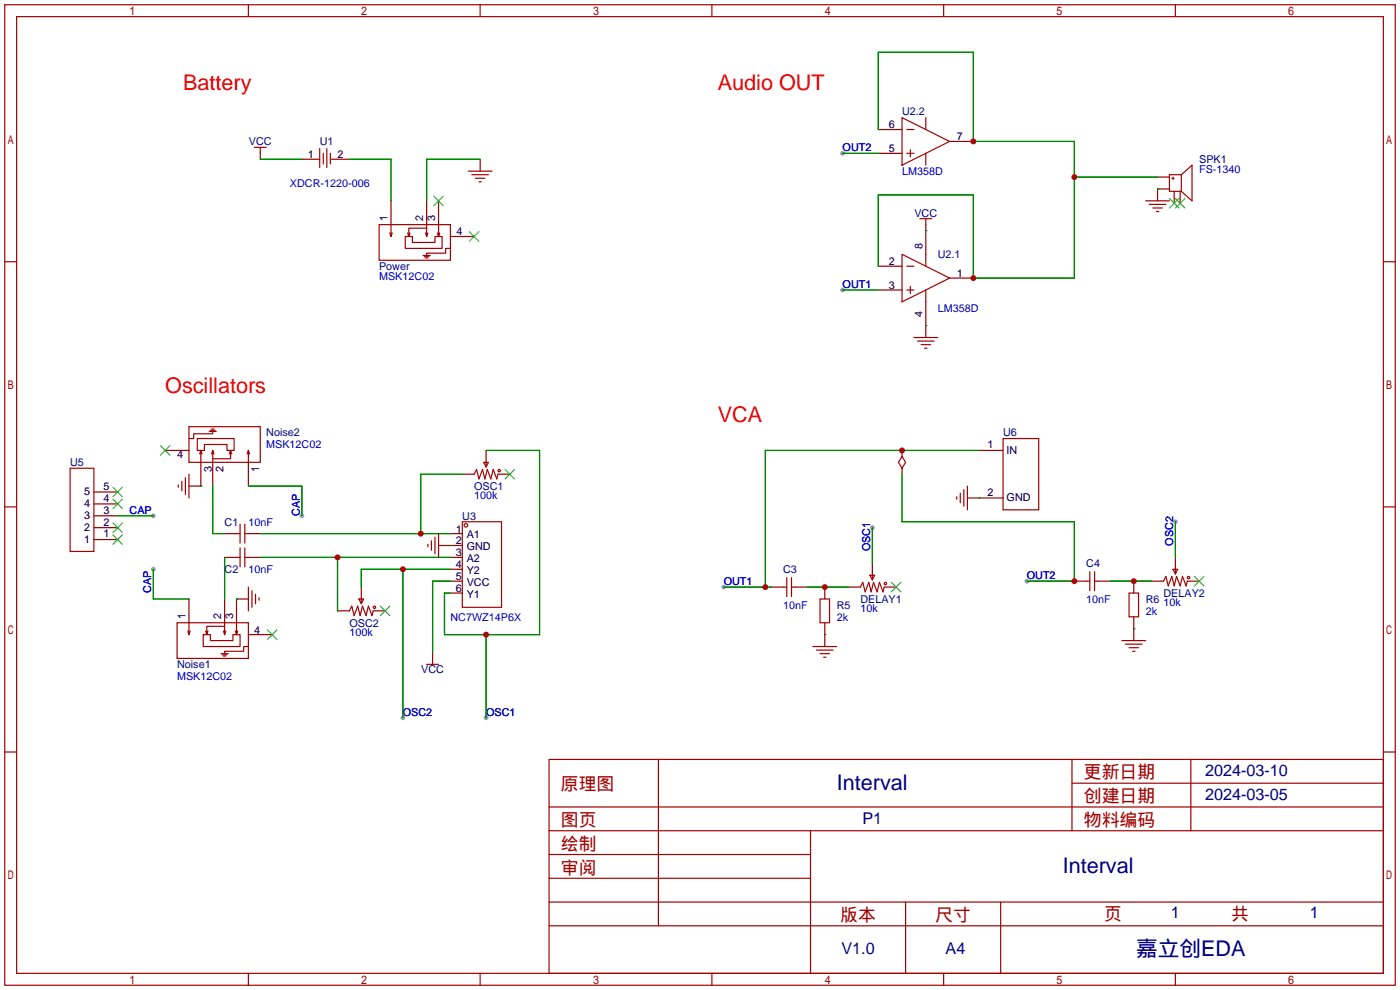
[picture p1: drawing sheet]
<svg xmlns="http://www.w3.org/2000/svg" width="299mm" height="212mm" viewBox="0 0 299 212" stroke-linecap="round" stroke-linejoin="round" font-family="sans-serif">
<g fill="#999">
<circle cx="86.1" cy="153.4" r=".51"/>
<circle cx="103.9" cy="153.4" r=".51"/>
<circle cx="64.5" cy="110.2" r=".51"/>
<circle cx="32.8" cy="121.7" r=".51"/>
<circle cx="186.4" cy="112.8" r=".51"/>
<circle cx="251.2" cy="111.5" r=".51"/>
<circle cx="180.1" cy="62" r=".51"/>
<circle cx="180.1" cy="32.8" r=".51"/>
<circle cx="219.5" cy="124.2" r=".51"/>
<circle cx="154.7" cy="125.5" r=".51"/>
<circle cx="32.8" cy="110.2" r=".51"/>
</g>
<g fill="none" stroke="#a10000" stroke-width=".25">
<path d="M1 1h297.2v209.6h-297.2zM3.6 3.6h292.1v204.4h-292.1zM53.1 1v2.6M102.6 1v2.6M152.1 1v2.6M201.7 1v2.6M251.2 1v2.6M54.4 31.5h2.5M55.6 31.5v1.3M68.3 31.8v4M69.1 32.8v2.3M69.8 31.8v4"/>
<path d="M70.6 32.8v2.3M100.1 36.6h5.1M100.8 37.3h3.6M101.6 38.1h2M102.4 38.9h.5M192.8 25.1l10.1 5.1-10.1 5.1zM193.8 32.8h1.5M193.8 27.7h1.5M194.6 32v1.5M197.9 25.1v2.6M197.9 32.8v2.5M250.4 38.1h.6"/>
<path d="M250.7 37.8v.6M252.5 37.3h-2.6v3.6h2.6M252.5 37.3l2.3-2v7.6l-2.3-2M252.5 37.3v3.6M1 55.9h2.6M81 48h15.3v7.6h-15.3zM83.3 49.8l.3 .7M83.6 48v2.5M83.8 49.8l-.2 .7M86.6 50.5h1.5v1.3h4.9v-1.3h1.5v2.6h-7.9zM87.1 49.8l.3 .7M90.4 54.6h1.5"/>
<path d="M90.7 54.9h1M90.9 55.1h.5M90.9 49.8l.3 .7M91.2 48.8h-3.8v1.7l.2-.7M91.2 48v2.5M91.4 49.8l-.2 .7M93.5 49.8l.2 .7M93.7 48v2.5l.3-.7M96.3 53.1h-1.1v1h-4v.5M192.8 54.4l10.1 5-10.1 5.1zM193.8 56.9h1.5M196.6 46.7h2.5"/>
<path d="M197.9 46.7v1.3M197.9 54.4v2.5M244.9 42.9h5M245.6 43.7h3.6M246.4 44.4h2M247.1 45.2h.5M295.7 55.9h2.5M193.8 62h1.5M194.6 61.2v1.5M195.3 72.1h5.1M196.1 72.9h3.5M196.8 73.7h2.1"/>
<path d="M197.6 74.4h.5M197.9 62v2.5M40.4 91.2h15.2v7.6h-15.2zM42.2 93.7h7.8v2.6h-1.5v-1.3h-4.8v1.3h-1.5zM42.7 97l.2-.7v2.5M42.9 96.3l.3 .7M44.7 92.2h1.5M45 91.9h1M45.2 91.7h.5M45.5 92.2v.5h-4.1v1h-1M45.5 96.3l.2 .7M45.5 96.3l-.3 .7"/>
<path d="M45.5 96.3v2.5M49 97l.3-.7v1.7h-3.8M49.3 96.3l.2 .7M53.1 96.3v2.5M53.1 96.3l-.3 .7M53.1 96.3l.2 .7M103.4 98.8h1l-.5 1zM103.9 98.8v1M192.8 97.5l.7 1.3-.7 1.3-.8-1.3zM214.4 93.7h7.6v15.3h-7.6zM1 108.3h2.6M15 100.1h5.1v17.8h-5.1z"/>
<path d="M38.1 103.6v.5M38.9 102.9v2M39.6 102.1v3.6M40.4 101.3v5.1M50.5 114h.8M50.5 119.1h.8M51.3 112v4.1M51.3 117.1v4.1M52.3 112v4.1M52.3 117.1v4.1M52.3 114h.8M52.3 119.1h.8"/>
<path d="M91.4 116.3v.5M92.2 115.6v2M93 114.8v3.6M93.7 114v5.1M98.8 111.5h8.4v18.3h-8.4zM101.3 101.3l.6-1 .5 2.1 .7-2.1 .5 2.1 .5-2.1 .8 2.1 .5-2.1 .8 2.1 .2-1.1M204.5 106.2v.5M205.2 105.4v2M206 104.6v3.6M206.8 103.9v5.1M295.7 108.3h2.5M37.8 133.1h15.3v7.6h-15.3z"/>
<path d="M40.1 134.9l.3 .7M40.4 133.1v2.5M40.6 134.9l-.2 .7M43.4 135.6h1.6v1.3h4.8v-1.3h1.5v2.6h-7.9zM43.9 134.9l.3 .7M47.2 139.7h1.6M47.5 140h1M47.8 134.9l.2 .7M48 133.9h-3.8v1.7l.2-.7M48 133.1v2.5M48.3 134.9l-.3 .7M50.3 134.9l.2 .7"/>
<path d="M50.5 133.1v2.5l.3-.7M53.1 138.2h-1v1h-4.1v.5M53.1 125.5v5.1M53.8 126.2v3.6M54.6 127v2M55.4 127.8v.5M74.7 130.6l.5-1.1 .5 2.1 .8-2.1 .5 2.1 .5-2.1 .7 2.1 .5-2.1 .8 2.1 .3-1M76.7 128h1l-.5 1zM77.2 128v1M167.4 125.5h.7M168.1 123.4v4.1M169.2 123.4v4.1"/>
<path d="M169.2 125.5h.7M173.7 138.2h5.1M174.5 138.9h3.6M175.3 128h2v5.1h-2zM175.3 139.7h2M183.9 125.5l.5-1 .5 2 .8-2 .5 2 .5-2 .8 2 .5-2 .7 2 .3-1M185.9 122.9h1l-.5 1.1zM186.4 122.9v1.1M232.2 124.2h.7M232.9 122.2v4M233.9 122.2v4M233.9 124.2h.8"/>
<path d="M239.8 136.9h5.1M240.5 137.7h3.6M241.3 126.7h2v5.1h-2zM241.3 138.4h2M242.1 139.2h.5M248.7 124.2l.5-1 .5 2 .7-2 .6 2 .5-2 .7 2 .5-2 .8 2 .2-1M250.7 121.7h1l-.5 1zM251.2 121.7v1M47.8 140.2h.5M91.2 142h2.5M92.5 140.7v1.3M176 140.5h.5"/>
<path d="M1 160.7h2.6M117.3 162.3h178.4v45.7h-178.4zM117.3 177.5h178.4M117.3 172.5h178.4M140.7 162.3v35.6M173.2 177.5v30.5M229.1 162.3v15.2M229.1 167.4h66.6M254.5 162.3v15.2M295.7 160.7h2.5M117.3 182.6h55.9M117.3 197.9h178.4"/>
<path d="M117.3 192.8h178.4M117.3 187.7h55.9M193.5 192.8v15.2M213.9 192.8v15.2M53.1 208v2.6M102.6 208v2.6M152.1 208v2.6M201.7 208v2.6M251.2 208v2.6"/>
<circle cx="99.6" cy="112.3" r=".38"/>
<circle cx="106.7" cy="100.6" r=".25"/>
<circle cx="80" cy="129.8" r=".25"/>
<circle cx="189.2" cy="124.7" r=".25"/>
<circle cx="254" cy="123.4" r=".25"/>
</g>
<g fill="none" stroke="#870000" stroke-width=".25">
<path d="M55.6 32.8v1.2M64.5 34h3.8M70.9 34h3.8M102.6 34v2.6M187.7 32.8h5.1M187.7 27.7h5.1M202.9 30.2h5.1M247.4 37.8h2.5M83.6 42.9v5.1M91.2 42.9v5.1M93.7 42.9v5.1M96.3 50.5h5"/>
<path d="M187.7 56.9h5.1M197.9 48v6.4M202.9 59.4h5.1M249.9 40.4h-2.5v2.5M251 40.9v2.5M252.2 40.9v2.5M187.7 62h5.1M197.9 64.5v7.6M35.3 96.3h5.1M42.9 98.8v5.1h-2.5M45.5 98.8v5.1M53.1 98.8v5.1"/>
<path d="M103.9 96.3v2.5M192.8 96.3v1.2M209.3 96.3h5.1M20.1 115.3h5M20.1 112.8h5M20.1 110.2h5M20.1 107.7h5M20.1 105.2h5M48 114h2.5M48 119.1h2.5M53.1 114h2.5M53.1 119.1h2.5"/>
<path d="M93.7 116.6h5.1M96.3 114h2.5M96.3 119.1h2.5M98.8 101.3h2.5M106.4 101.3h2.6M192.8 100.1v1.2M206.8 106.4h7.6M251.2 119.1v2.6M40.4 128v5.1M48 128v5.1M53.1 135.6h5.1M53.1 128h-2.6v5.1"/>
<path d="M72.1 130.6h2.6M77.2 125.5v2.5M79.8 130.6h2.5M92.5 139.4v1.3M96.3 121.7h2.5M96.3 124.2h2.5M96.3 126.7h2.5M164.8 125.5h2.6M169.9 125.5h2.6M176.3 125.5v2.5M176.3 133.1v5.1M181.4 125.5h2.5"/>
<path d="M186.4 120.4v2.5M189 125.5h2.5M229.6 124.2h2.6M234.7 124.2h2.5M242.3 124.2v2.5M242.3 131.8v5.1M246.1 124.2h2.6M253.7 124.2h2.6"/>
</g>
<g fill="none" stroke="#3c3" stroke-width=".25">
<path d="M92.7 41.9l2 2M94.7 41.9l-2 2M100.3 49.5l2.1 2.1M102.4 49.5l-2.1 2.1M249.9 42.4l2.1 2M251.2 42.4l2 2M252 42.4l-2.1 2M253.2 42.4l-2 2M34.3 95.2l2 2.1M36.3 95.2l-2 2.1M24.1 114.3l2.1 2M24.1 111.8l2.1 2"/>
<path d="M24.1 106.7l2.1 2M24.1 104.1l2.1 2.1M26.2 114.3l-2.1 2M26.2 111.8l-2.1 2M26.2 106.7l-2.1 2M26.2 104.1l-2.1 2.1M107.9 100.3l2.1 2.1M110 100.3l-2.1 2.1M57.1 134.6l2.1 2.1M59.2 134.6l-2.1 2.1M81.3 129.5l2 2.1M83.3 129.5l-2 2.1"/>
<path d="M190.5 124.5l2 2M192.5 124.5l-2 2M255.3 123.2l2 2M257.3 123.2l-2 2"/>
</g>
<g fill="none" stroke="#008700" stroke-width=".25">
<path d="M55.6 34h8.9M74.7 34h8.9v8.9M102.6 34h-11.4v8.9M180.1 32.8h7.6M187.7 27.7v-16.5h20.3v19h21.6v29.2h-21.6v-17.7h-20.3v15.2M229.6 37.8h17.8M197.9 49.3h.1M247.4 40.4h.1M180.1 62h7.6M197.9 69.6h.1M103.9 96.3h11.4v39.3h-20.3v-8.9h1.3M209.3 96.3h-45.7v29.2"/>
<path d="M25.1 110.2h7.7M42.9 103.9h.1M45.5 103.9v10.1h2.5M48 119.1v8.9M53.1 103.9h11.4v6.3M55.6 114h40.7M55.6 119.1h40.7M72.1 119.1v11.5M96.3 116.6h.1M98.8 101.3h-8.9v12.7M186.4 112.8v7.6M192.8 101.3v10.2h36.8v12.7h-10.1"/>
<path d="M209.3 106.4h.1M251.2 111.5v7.6M32.8 121.7v6.3h7.6M50.5 128h.1M86.1 121.7v31.7M96.3 124.2h-3.8v15.2M96.3 121.7h-19.1v3.8M103.9 135.6v17.8M154.7 125.5h10.1M172.5 125.5h8.9M176.3 135.6h.1M237.2 124.2h8.9"/>
<path d="M242.3 134.4h.1"/>
</g>
<g fill="#c00">
<circle cx="89.9" cy="114" r=".63"/>
<circle cx="72.1" cy="119.1" r=".63"/>
<circle cx="86.1" cy="121.7" r=".63"/>
<circle cx="103.9" cy="135.6" r=".63"/>
<circle cx="176.3" cy="125.5" r=".63"/>
<circle cx="242.3" cy="124.2" r=".63"/>
<circle cx="229.6" cy="37.8" r=".63"/>
<circle cx="208" cy="59.4" r=".63"/>
<circle cx="208" cy="30.2" r=".63"/>
<circle cx="229.6" cy="124.2" r=".63"/>
<circle cx="163.6" cy="125.5" r=".63"/>
<circle cx="192.8" cy="96.3" r=".63"/>
</g>
<g font-size="4.6" fill="#f00">
<text x="39.1" y="19.1">Battery</text>
<text x="153.4" y="19.1">Audio OUT</text>
<text x="35.3" y="83.9">Oscillators</text>
<text x="153.4" y="90.3">VCA</text>
</g>
<g font-size="4.6" fill="#000080">
<text x="178.9" y="168.8">Interval</text>
<text x="227.1" y="186.6">Interval</text>
<text x="242.8" y="204.3">嘉立创EDA</text>
</g>
<g font-size="3.8" fill="#a00000">
<text x="231.6" y="166.4">更新日期</text>
<text x="119.9" y="168.9">原理图</text>
<text x="231.6" y="171.5">创建日期</text>
<text x="119.9" y="176.5">图页</text>
<text x="231.6" y="176.5">物料编码</text>
<text x="119.9" y="181.6">绘制</text>
<text x="119.9" y="186.7">审阅</text>
<text x="179.6" y="196.9">版本</text>
<text x="199.9" y="196.9">尺寸</text>
<text x="236" y="196.6">页</text>
<text x="263.1" y="196.6">共</text>
</g>
<g font-size="3.5" fill="#000080">
<text x="257.6" y="165.9">2024-03-10</text>
<text x="257.6" y="171">2024-03-05</text>
<text x="184.3" y="176">P1</text>
<text x="250.2" y="196.1">1</text>
<text x="280" y="196.1">1</text>
<text x="179.8" y="204">V1.0</text>
<text x="202.1" y="204">A4</text>
</g>
<g font-size="2.3">
<text x="190" y="27.5">6</text>
<text x="204.5" y="30">7</text>
<text x="65.8" y="33.8">1</text>
<text x="72.1" y="33.8">2</text>
<text x="190" y="32.5">5</text>
<text x="82.8" y="47.2" transform="rotate(-90 82.8 47.2)">1</text>
<text x="90.5" y="47.2" transform="rotate(-90 90.5 47.2)">2</text>
<text x="93" y="47.2" transform="rotate(-90 93 47.2)">3</text>
<text x="97.5" y="50.3">4</text>
<text x="197.1" y="53.3" transform="rotate(-90 197.1 53.3)">8</text>
<text x="190" y="56.7">2</text>
<text x="204.5" y="59.2">1</text>
<text x="190" y="61.7">3</text>
<text x="197.1" y="67.8" transform="rotate(-90 197.1 67.8)">4</text>
<text x="211.1" y="95.8">1</text>
<text x="37.8" y="97.9">4</text>
<text x="45.3" y="100.9" transform="rotate(-90 45.3 100.9)">3</text>
<text x="47.8" y="100.9" transform="rotate(-90 47.8 100.9)">2</text>
<text x="55.4" y="100.9" transform="rotate(-90 55.4 100.9)">1</text>
<text x="215.1" y="97">IN</text>
<text x="18" y="105.8">5</text>
<text x="22.1" y="107.2">4</text>
<text x="22.1" y="104.7">5</text>
<text x="211.1" y="106">2</text>
<text x="215.1" y="107.1">GND</text>
<text x="18" y="113.5">2</text>
<text x="18" y="110.9">3</text>
<text x="18" y="108.4">4</text>
<text x="22.1" y="112.3">2</text>
<text x="22.1" y="109.8">3</text>
<text x="97.4" y="113.8">1</text>
<text x="18" y="116">1</text>
<text x="22.1" y="114.9">1</text>
<text x="97.4" y="116.4">2</text>
<text x="97.4" y="118.9">3</text>
<text x="99.7" y="115.1">A1</text>
<text x="99.7" y="117.6">GND</text>
<text x="97.4" y="121.4">4</text>
<text x="97.4" y="124">5</text>
<text x="99.7" y="120.2">A2</text>
<text x="99.7" y="122.7">Y2</text>
<text x="99.7" y="125.2">VCC</text>
<text x="97.4" y="126.5">6</text>
<text x="99.7" y="127.8">Y1</text>
<text x="39.7" y="132.3" transform="rotate(-90 39.7 132.3)">1</text>
<text x="47.3" y="132.3" transform="rotate(-90 47.3 132.3)">2</text>
<text x="49.8" y="132.3" transform="rotate(-90 49.8 132.3)">3</text>
<text x="54.4" y="135.4">4</text>
</g>
<g font-size="2.3" fill="#000080">
<text x="192.8" y="24.7">U2.2</text>
<text x="53.2" y="31">VCC</text>
<text x="68.3" y="31">U1</text>
<text x="256.3" y="34.8">SPK1</text>
<text x="195.4" y="46.3">VCC</text>
<text x="81" y="57.7">Power</text>
<text x="200.4" y="55.2">U2.1</text>
<text x="56.9" y="93.3">Noise2</text>
<text x="214.4" y="93.3">U6</text>
<text x="15" y="99.6">U5</text>
<text x="101.3" y="104.7">OSC1</text>
<text x="48" y="112.3">C1</text>
<text x="98.8" y="111">U3</text>
<text x="48" y="122.5">C2</text>
<text x="167.4" y="122.5">C3</text>
<text x="232.2" y="121.2">C4</text>
<text x="178.8" y="130.1">R5</text>
<text x="183.9" y="128.8">DELAY1</text>
<text x="244.9" y="128.8">R6</text>
<text x="248.7" y="127.6">DELAY2</text>
<text x="74.7" y="133.9">OSC2</text>
<text x="37.8" y="142.8">Noise1</text>
<text x="90" y="143.8">VCC</text>
</g>
<g font-size="2.3" fill="#00f">
<text x="180.1" y="32.3">OUT2</text>
<text x="62" y="39.9">XDCR-1220-006</text>
<text x="192.8" y="37.4">LM358D</text>
<text x="256.3" y="36.9">FS-1340</text>
<text x="81" y="59.7">MSK12C02</text>
<text x="180.1" y="61.5">OUT1</text>
<text x="200.4" y="66.6">LM358D</text>
<text x="56.9" y="95.8">MSK12C02</text>
<text x="101.3" y="106.7">100k</text>
<text x="27.7" y="109.8">CAP</text>
<text x="53.1" y="112.3">10nF</text>
<text x="64.1" y="110.2" transform="rotate(-90 64.1 110.2)">CAP</text>
<text x="186" y="117.9" transform="rotate(-90 186 117.9)">OSC1</text>
<text x="250.7" y="116.6" transform="rotate(-90 250.7 116.6)">OSC2</text>
<text x="53.1" y="122.5">10nF</text>
<text x="154.7" y="125">OUT1</text>
<text x="219.5" y="123.7">OUT2</text>
<text x="32.3" y="126.7" transform="rotate(-90 32.3 126.7)">CAP</text>
<text x="167.4" y="130.1">10nF</text>
<text x="183.9" y="130.9">10k</text>
<text x="232.2" y="128.8">10nF</text>
<text x="244.9" y="131.4">2k</text>
<text x="248.7" y="129.6">10k</text>
<text x="74.7" y="135.9">100k</text>
<text x="96.3" y="132.6">NC7WZ14P6X</text>
<text x="178.8" y="132.6">2k</text>
<text x="37.8" y="145.3">MSK12C02</text>
<text x="86.1" y="153">OSC2</text>
<text x="103.9" y="153">OSC1</text>
</g>
</svg>
